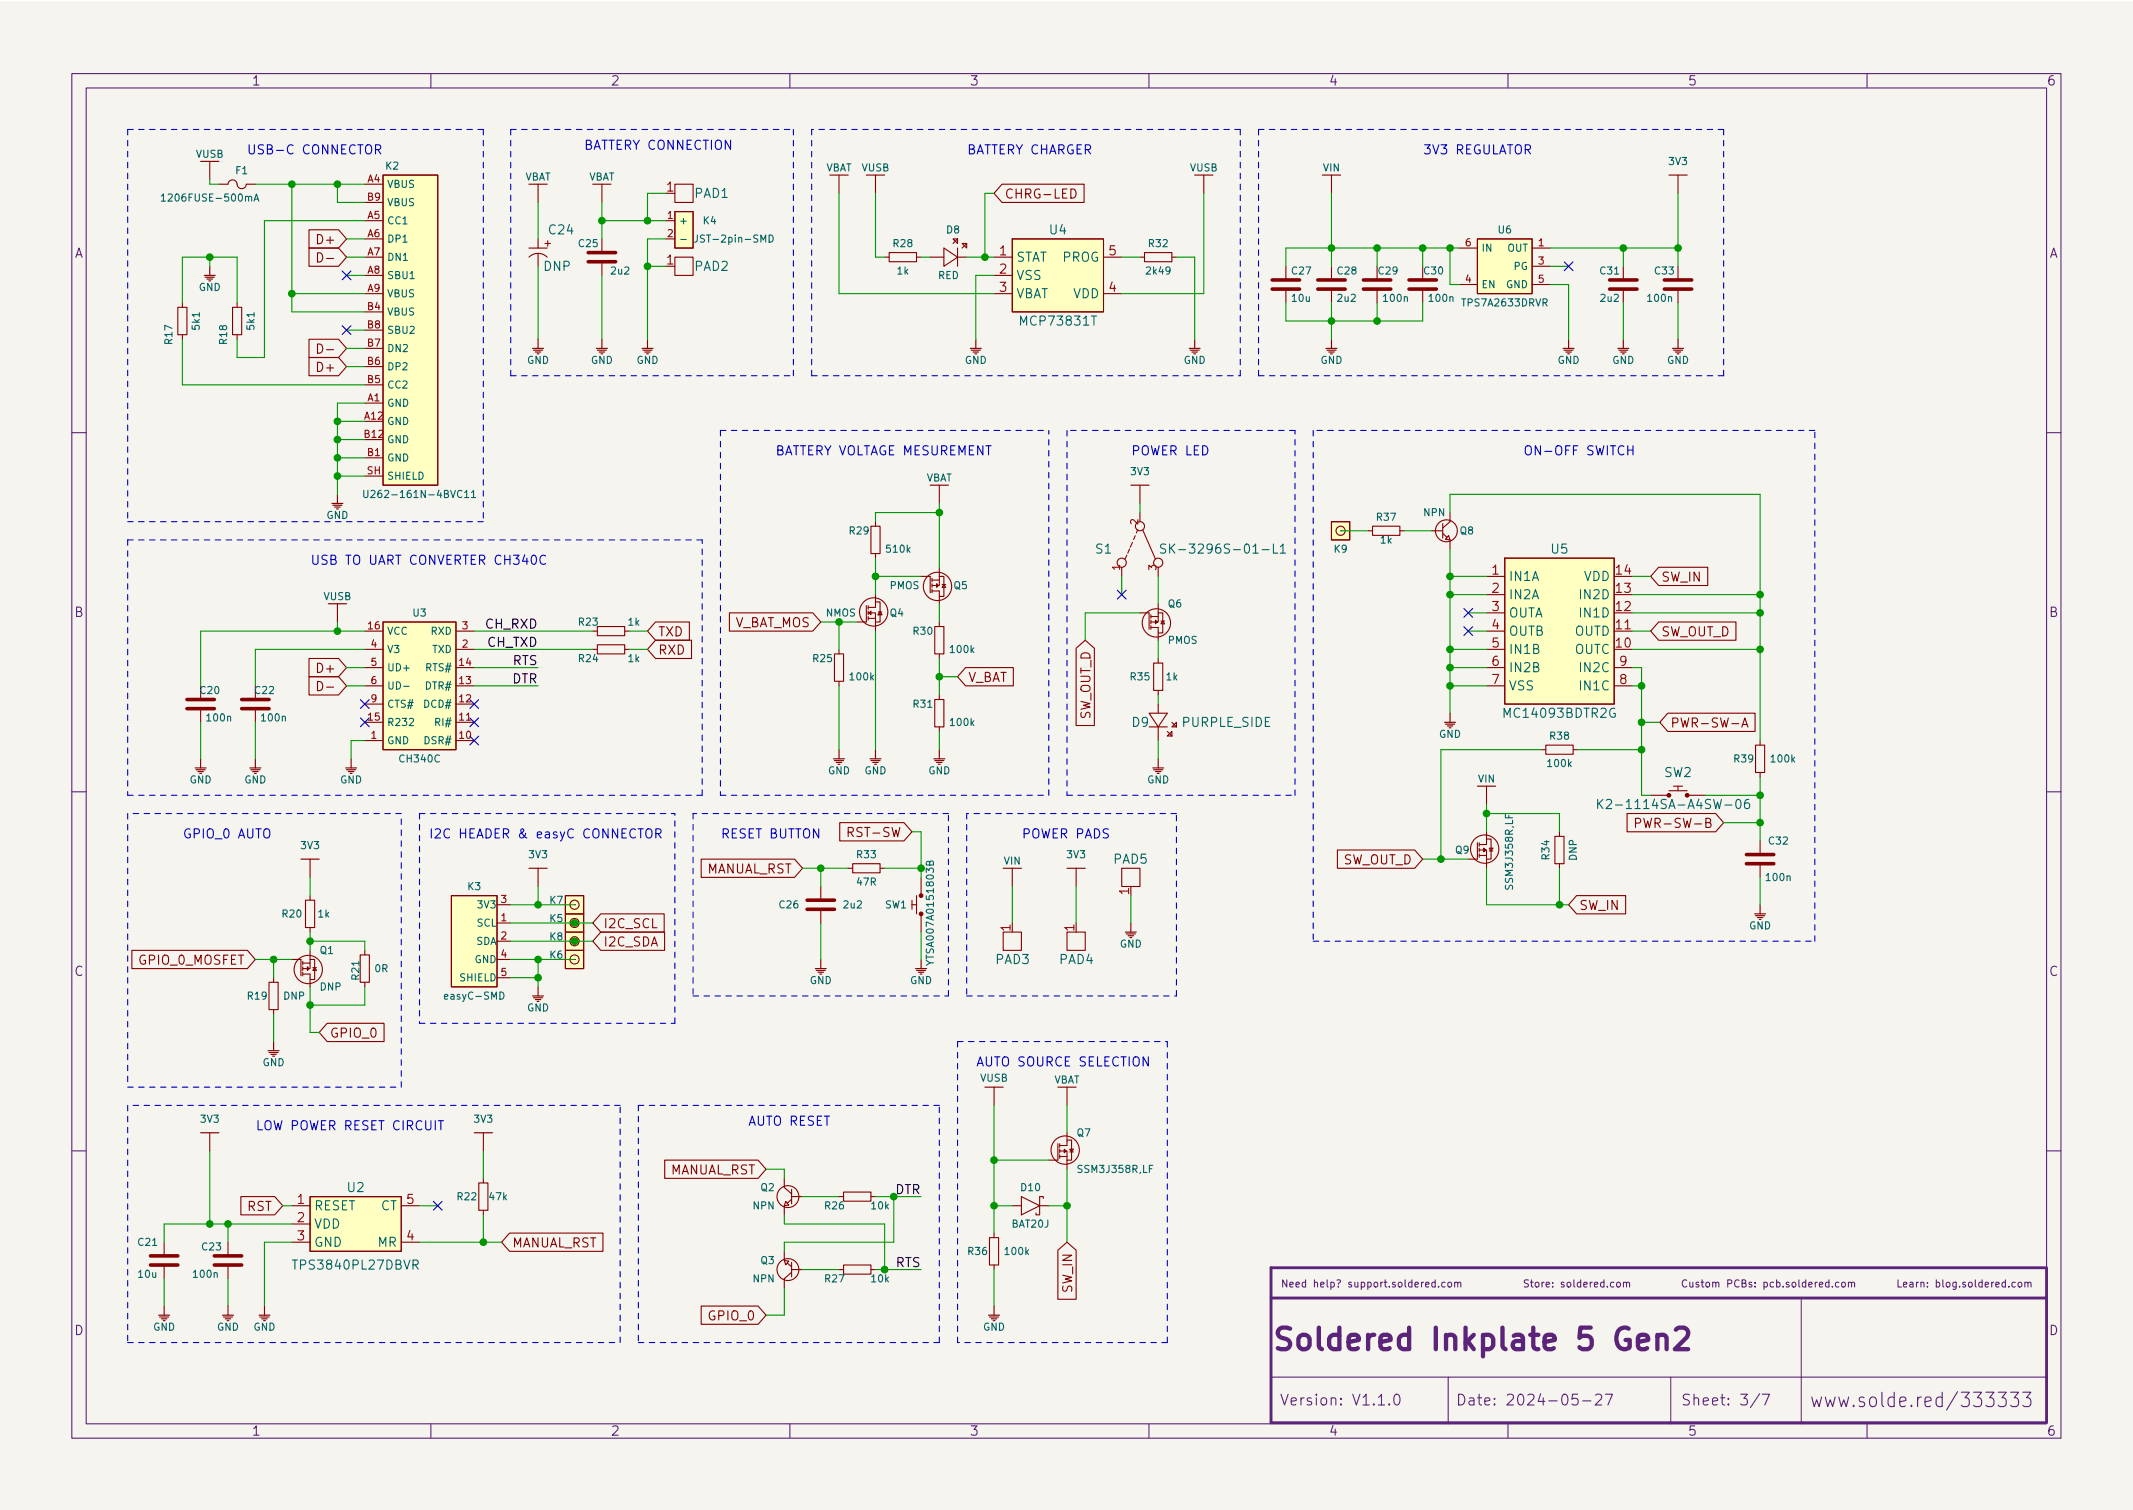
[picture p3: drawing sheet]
<svg xmlns="http://www.w3.org/2000/svg" width="297mm" height="210mm" viewBox="0 0 297 210" stroke-linecap="round" stroke-linejoin="round" font-family="sans-serif">
<path d="M0 .2h297v210.1h-297z" fill="#f5f4ef" stroke="#f5f4ef" stroke-width=".14"/>
<g fill="none" stroke="#5b2379" stroke-width=".15">
<path d="M10 10.2h277v190.1h-277zM12 12.2h273v186.1h-273zM60 10.2v2M110 10.2v2M160 10.2v2M210 10.2v2M260 10.2v2M10 60.2h2M285 60.2h2M10 110.2h2M285 110.2h2M10 160.2h2"/>
<path d="M199.9 178.6l-.3-.1-.2 .2 .1 .5h.4M199.9 178.2v1M200.3 179.1v.1M201.2 178.6l-.2-.1-.2 .2 .1 .5h.3M201.7 178.6l.3-.1 .1 .2v.3l-.1 .2h-.3l-.1-.2zM202.6 178.6l.1-.1 .3 .1v.6M202.6 178.5v.7M203 178.7l.1-.2 .3 .1v.6M225.2 178.6l.1-.1 .3 .1v.4v.2h-.3l-.1-.1zM226.1 178.6l.1-.1 .3 .1v.6M226.1 178.5v.7M226.5 178.7l.1-.2 .3 .1v.6"/>
<path d="M234.9 178.3a.47 .47 0 0 0-.7 .3 .47 .47 0 0 0 .5 .6l.2-.1M235.3 178.5l.1 .7h.2l.1-.1M235.7 178.5v.7M236.6 178.6l-.3-.1-.1 .2v.1l.4 .1v.3h-.4M236.9 178.5h.4M237 178.2v.9l.3 .1M237.6 178.6l.3-.1 .2 .2v.3l-.2 .2h-.3v-.2zM238.5 178.6l.1-.1 .3 .1v.6M238.5 178.5v.7M238.9 178.7l.2-.2 .2 .1 .1 .6M240.6 178.7h.5l.1-.2-.1-.2-.5-.1v1M242.2 178.3a.47 .47 0 0 0-.7 .3 .47 .47 0 0 0 .5 .6l.2-.1"/>
<path d="M242.6 178.7l.4-.1 .1-.1v-.2l-.5-.1v1h.4l.1-.1 .1-.2-.3-.2M243.9 178.6l-.2-.1-.1 .2v.1l.3 .1v.3h-.3M244.4 179.1v.1M244.4 178.6v.1M245.6 178.6l.3-.1 .2 .2-.1 .5h-.4M245.6 178.5v1M247 178.6l-.3-.1-.2 .2 .1 .5h.4M247.4 178.6l.3-.1 .2 .2-.1 .5h-.4M247.4 178.2v1M248.3 179.1v.1M249.1 178.6l-.2-.1-.2 .2 .1 .1 .3 .1v.3h-.4M249.6 178.6l.3-.1 .2 .2v.3l-.2 .2h-.3v-.2z"/>
<path d="M250.5 178.2v.9l.1 .1M251.5 178.6l-.3-.1-.2 .2 .1 .5h.4M251.5 178.2v1M251.9 178.9l.5-.1-.1-.2-.3-.1-.1 .2v.5h.4M252.8 178.5v.7M253.1 178.5l-.3 .2M253.4 178.9l.4-.1v-.2l-.3-.1-.1 .2v.5h.4M254.7 178.6l-.3-.1-.2 .2 .1 .5h.4M254.7 178.2v1M255.2 179.1v.1M256.1 178.6l-.3-.1-.2 .2 .1 .5h.4M256.5 178.6l.1-.1 .3 .1 .1 .4-.1 .2h-.3l-.1-.1z"/>
<path d="M257.4 178.6l.2-.1 .2 .1v.6M257.4 178.5v.7M257.8 178.7l.2-.2 .2 .1 .1 .6M280.6 178.6l-.2-.1-.2 .2 .1 .5h.3M281.1 178.6l.1-.1 .3 .1 .1 .4-.1 .2h-.3l-.1-.1zM282 178.6l.1-.1 .3 .1v.6M282 178.5v.7M282.4 178.7l.2-.2 .2 .1v.6M285 160.2h2M60 198.3v2M110 198.3v2M160 198.3v2"/>
<path d="M177 191.8h108M193.5 195.5v.1h-.1l.1-.1v.1M194.3 194.2a.36 .36 0 0 1 .6 .2 .77 .77 0 0 1-.4 1.2 1 1 0 0 1-.2-1.4zM201.7 191.8v6.5M210 198.3v2M219.7 194.1h-.7l-.1 .7 .2-.1 .5 .1 .2 .2-.1 .5-.2 .1h-.4l-.2-.1M220.4 195.1h1.2M222.2 194.3l.2-.2 .5 .1a.41 .41 0 0 1 .1 .6l-.9 .8h1M223.6 194.1h1l-.7 1.5M232.7 191.8v6.5M245.1 194.1l-1.3 1.9M245.4 194.1h1l-.6 1.5"/>
<path d="M250.8 180.7v17.6M260 198.3v2M270.5 194.6l-.5-.1-.4 .4v.6l.2 .3 .2 .1 .5-.1M270.5 193.9v2M272.6 193.8l-1.5 2.5M281.7 193.9h1.1l-.6 .7a.49 .49 0 0 1 .6 .4v.5l-.2 .3-.1 .1h-.5l-.3-.2"/>
</g>
<path d="M228.1 186.9l1.4-.3-.1-.6-.3-.1h-.6l-.3 .1-.1 .3v1.1l.1 .3 .3 .2h.6l.3-.2M230.8 186.2a.74 .74 0 0 1 1.3 .1v1.6M230.8 185.9v2M233.4 185.2l.4-.3h.7a.81 .81 0 0 1 .4 1.3l-1.7 1.7h1.9" fill="none" stroke="#5b2379" stroke-width=".6"/>
<path d="M284.8 176.5h-107.8v21.6h107.9M285 176.5v21.6M177 180.7h108" fill="none" stroke="#5b2379" stroke-width=".4"/>
<g fill="none" stroke="#840000" stroke-width=".16">
<path d="M27.9 22.5h2.6M28.4 38.3h1.6M28.6 38.6h1.2M28.8 38.9h.8M29.2 37.1v1.2M73.7 25.6h2.5M82.5 25.6h2.6M115.6 24.4h2.5M120.6 24.4h2.6M166.4 24.4h2.5M184.1 24.4h2.6M232.4 24.4h2.5"/>
<path d="M74.2 48.5h1.5M74.3 48.8h1.3M74.5 49h.8M74.9 47.2v1.3M83.1 48.5h1.5M83.2 48.8h1.3M83.4 49h.8M83.8 47.2v1.3M89.4 48.5h1.5M89.5 48.8h1.3M89.8 49h.8M90.2 47.2v1.3"/>
<path d="M135.1 48.5h1.6M135.3 48.8h1.2M135.5 49h.8M135.9 47.2v1.3M165.6 48.5h1.5M165.7 48.8h1.3M166 49h.8M166.4 47.2v1.3M184.7 48.5h1.5M184.8 48.8h1.3M185 49h.8M185.4 47.2v1.3"/>
<path d="M217.7 48.5h1.5M217.8 48.8h1.3M218.1 49h.7M218.4 47.2v1.3M225.3 48.5h1.5M225.4 48.8h1.3M225.7 49h.7M226.1 47.2v1.3M232.9 48.5h1.5M233 48.8h1.3M233.3 49h.8M233.7 47.2v1.3"/>
<path d="M46.2 70.1h1.6M46.4 70.4h1.2M46.6 70.6h.8M47 68.8v1.3M129.5 67.6h2.6M157.5 67.6h2.5M45.7 84.1h2.6M201.9 99.3v1.3M27.2 106.9h1.5M27.3 107.2h1.3M27.6 107.4h.7M27.9 105.7v1.2"/>
<path d="M34.8 106.9h1.5M34.9 107.2h1.3M35.2 107.4h.7M35.6 105.7v1.2M41.9 119.6h2.5M48.1 106.9h1.6M48.3 107.2h1.2M48.5 107.4h.8M48.9 105.7v1.2M116.1 105.7h1.5M116.2 105.9h1.3M116.5 106.2h.7"/>
<path d="M116.8 104.4v1.3M121.2 105.7h1.5M121.3 105.9h1.3M121.5 106.2h.8M121.9 104.4v1.3M130 105.7h1.6M130.2 105.9h1.2M130.4 106.2h.8M130.8 104.4v1.3M160.5 106.9h1.6M160.7 107.2h1.2M160.9 107.4h.8"/>
<path d="M161.3 105.7v1.2M201.2 100.6h1.5M201.3 100.8h1.3M201.5 101.1h.8M205.7 109.5h2.6M73.7 120.9h2.5M74.2 138.7h1.5M74.3 138.9h1.3M74.5 139.2h.8M74.9 137.4v1.3M113.5 134.9h1.6M113.7 135.1h1.2"/>
<path d="M113.9 135.4h.8M114.3 133.6v1.3M127.5 134.9h1.5M127.6 135.1h1.3M127.9 135.4h.8M128.3 133.6v1.3M139.7 120.9h2.5M148.6 120.9h2.5M156.7 129.8h1.5M156.8 130h1.3M157.1 130.3h.8M157.5 128.5v1.3"/>
<path d="M244.3 127.2h1.6M244.5 127.5h1.2M244.7 127.8h.8M245.1 126v1.2M27.9 157.7h2.6M37.3 146.3h1.6M37.5 146.6h1.2M37.7 146.8h.8M38.1 145v1.3M66 157.7h2.6M137.2 151.4h2.5M147.3 151.4h2.6"/>
<path d="M22.1 183.1h1.5M22.2 183.4h1.3M22.5 183.6h.7M22.9 181.9v1.2M31 183.1h1.5M31.1 183.4h1.3M31.4 183.6h.7M31.7 181.9v1.2M36.1 183.1h1.5M36.2 183.4h1.3M36.4 183.6h.8M36.8 181.9v1.2"/>
<path d="M137.7 183.1h1.5M137.8 183.4h1.3M138 183.6h.8M138.4 181.9v1.2"/>
</g>
<g fill="none" stroke="#840000" stroke-width=".15">
<path d="M29.2 22.5v2.5M30.5 25.6h1.2a.67 .67 0 0 1 .8-.5 .67 .67 0 0 1 .6 .8 .64 .64 0 0 0 .7 .4 .64 .64 0 0 0 .5-.7h1.3M43 34.5h4.1l1.2 1.3-1.2 1.3h-4.1zM43 32h4.1l1.2 1.3-1.2 1.2h-4.1zM44.2 35.2a.64 .64 0 0 1 .7 .6 .64 .64 0 0 1-.7 .7zM45.5 36h1M50.8 30.7h2.5M50.8 25.6h2.5M50.8 35.8h2.5M50.8 38.3h2.5M50.8 33.3h2.5M50.8 28.2h2.5"/>
<path d="M53.3 24.4h7.7v43.2h-7.7zM73.7 35.8a1.8 1.8 0 0 1 2.5 0M73.7 34.5h2.5M74.9 25.6v2.6M74.9 33.3v1.2M74.9 35.3v1.8M83.8 25.6v2.6M83.8 33.3v1.9M83.8 36.4v1.9M92.7 30.7h1.3M94 29.5h2.5v5h-2.5zM94 35.8h2.5v2.5h-2.5z"/>
<path d="M94 25.6h2.5v2.6h-2.5zM116.8 24.4v2.5M121.9 24.4v2.5M123.2 35.8h.6M123.8 35.2h3.8v1.2h-3.8zM127.6 35.8h.7M129.5 35.8h2M131.4 34.5l1.9 1.3-1.9 1.3zM132.7 33.3h.6v.6zM133.3 33.3l-.6 .6M133.3 34.5v2.6M133.3 35.8h1.3"/>
<path d="M134 33.9h.6v.6zM134.6 33.9l-.6 .6M138.4 35.8h2.6M138.4 38.3h2.6M139.5 25.6h11.5v2.6h-11.5l-1.1-1.3zM141 33.3h12.7v10.1h-12.7zM149.1 26.3a.64 .64 0 0 1 .8 .6 .64 .64 0 0 1-.8 .7zM153.7 35.8h2.5M158.7 35.8h.7M159.4 35.2h3.8v1.2h-3.8zM163.2 35.8h.6M167.6 24.4v2.5"/>
<path d="M179.1 37.1v1.9M185.4 24.4v2.5M185.4 37.1v1.9M191.8 37.1v1.9M198.1 37.1v1.9M203.2 34.5h2.5M203.2 39.6h2.5M205.7 33.3h7.7v7.6h-7.7zM213.4 34.5h2.5M213.4 37.1h2.5M213.4 39.6h2.5M226.1 37.1v1.9"/>
<path d="M233.7 24.4v2.5M233.7 37.1v1.9M24.8 42.8h1.2v3.8h-1.2zM25.4 42.2v.6M25.4 46.6v.6M32.4 42.8h1.3v3.8h-1.3zM33 42.2v.6M33 46.6v.6M43 47.2h4.1l1.2 1.3-1.2 1.3h-4.1zM43 49.8h4.1l1.2 1.2-1.2 1.3h-4.1zM44.2 47.9a.64 .64 0 0 1 .7 .6 .64 .64 0 0 1-.7 .7zM45.5 48.7h1"/>
<path d="M50.8 40.9h2.5M50.8 56.1h2.5M50.8 58.7h2.5M50.8 43.4h2.5M50.8 53.6h2.5M50.8 51h2.5M50.8 48.5h2.5M50.8 46h2.5M138.4 40.9h2.6M153.7 40.9h2.5M179.1 40.3v1.9M185.4 40.3v1.9"/>
<path d="M191.8 40.3v1.9M198.1 40.3v1.9M226.1 40.3v1.9M233.7 40.3v1.9M50.8 63.7h2.5M50.8 61.2h2.5M50.8 66.3h2.5M121.3 73.3h1.3v3.8h-1.3zM121.9 72.6v.7M121.9 77.1v.6M130.8 67.6v2.5M130.8 79v1.8"/>
<path d="M156.2 79v1.3M156.9 77.3l-.2 .6M157.3 76.4l-.3 .6M157.7 75.5l-.3 .7M158.1 74.6l-.2 .5M158.4 73.8l-.2 .4M158.7 67.6v2.5M158.7 71.4v1.2M159.1 73.8l1.8 4M161.3 79v1.3M185.4 72.6h2.6v2.6h-2.6zM186.7 73.9h.1"/>
<path d="M190.5 73.9h.6M191.1 73.3h3.8v1.2h-3.8zM195 73.9h.6M199.4 73.9h1.4M200.9 74.3l.6 .5M200.9 72.9v2M201.7 74.6l.2 .6-.6-.1zM201.9 71.4v1.2l-1 .9M201.9 75.2v1.2M209.5 77.7h15.3v20.3h-15.3zM231 79h6.8v2.5h-6.8l-1.1-1.2zM27.9 95.5v1.9"/>
<path d="M27.9 98.7v1.9M35.6 95.5v1.9M35.6 98.7v1.9M43 91.7h4.1l1.2 1.3-1.2 1.2h-4.1zM43 94.2h4.1l1.2 1.3-1.2 1.3h-4.1zM44.2 94.9a.64 .64 0 0 1 .7 .6 .64 .64 0 0 1-.7 .7zM45.5 95.7h1M47 84.1v2.5M50.8 98h2.5M50.8 95.5h2.5M50.8 93h2.5M50.8 87.9h2.5"/>
<path d="M50.8 90.4h2.5M53.3 86.6h10.2v17.8h-10.2zM63.5 98h2.5M63.5 95.5h2.5M63.5 93h2.5M63.5 87.9h2.5M63.5 90.4h2.5M82.5 87.9h.7M82.5 90.4h.7M83.2 89.8h3.8v1.3h-3.8zM83.2 87.2h3.8v1.3h-3.8zM87 87.9h.6"/>
<path d="M87 90.4h.6M91.3 89.1h5v2.6h-5l-1.1-1.3zM91.3 86.6h4.7v2.5h-4.7l-1.1-1.2zM101.6 85.3h11.6l1.1 1.3-1.1 1.3h-11.6zM116.2 91.1h1.3v3.8h-1.3zM116.8 90.4v.6M116.8 94.9v.6M120.6 84.3v2.3h-1.2M120.9 85.3h1v.8M120.9 84.3v.5M120.9 85.1v.5M120.9 85.8v.6"/>
<path d="M120.9 86.1h1M121 85.3l.3-.2v.5zM121.9 83.8h.7v2.8h-.7M121.9 82.8v1.8h-1M121.9 86.1v1.8M122.3 85.2h.5M128.3 80.3h1.2v2.2M129.8 82.3h1v1.8M129.8 80.5v.5M129.8 81.3v.5M129.8 82v.5M129.8 80.8h1"/>
<path d="M130.2 87.2h1.2v3.9h-1.2zM130.2 97.4h1.2v3.8h-1.2zM130.4 81.3l.3 .2-.3 .3zM130.8 80.8v.7h-1M130.8 80.3h.6v2.8h-.6M130.8 86.6v.6M130.8 91.1v.6M130.8 96.8v.6M131.2 81.4h.5M131.4 81.4l.3 .4h-.5zM134.5 93h6.6v2.5h-6.6l-1.2-1.3zM149.9 90.3l1.2-1.2 1.3 1.2v10.7h-2.5z"/>
<path d="M158.7 85.3h1.3v2.3M160 99.3h2.6l-1.3 1.9zM160.3 87.4h1v1.7M160.3 85.6v.5M160.3 86.4v.5M160.3 87.1v.5M160.3 85.8h1M160.7 92.3h1.2v3.8h-1.2zM160.9 86.4l.3 .2-.3 .3zM161.3 85.8v.8h-1M161.3 85.3h.6v2.8h-.6M161.3 84.1v1.7"/>
<path d="M161.3 91.7v.6M161.3 96.1v.7M161.3 98v1.3M161.7 86.5h.5M161.9 86.5l.3 .4h-.5zM207 95.5h2.5M207 93h2.5M207 87.9h2.5M207 90.4h2.5M207 85.3h2.5M207 80.3h2.5M207 82.8h2.5"/>
<path d="M224.8 95.5h2.5M224.8 93h2.5M224.8 87.9h2.5M231 86.6h10.7v2.5h-10.7l-1.1-1.2zM232.3 99.3h12.1v2.5h-12.1l-1.2-1.2zM43.2 119.6v2.6M50.8 103.1h2.5M50.8 100.6h2.5M63.5 103.1h2.5M63.5 100.6h2.5M97.6 119.6h13l1.2 1.3-1.2 1.3h-13zM116.9 114.5h9l1.1 1.3-1.1 1.3h-9z"/>
<path d="M118.1 115.9l.6-.1 .1-.2v-.3l-.2-.1h-.5v1.3M130.8 101.2v.6M160 101.2h2.6M161.3 101.2v1.9M162.6 102.5l.6-.7v.7zM162.6 101.8l.6 .7M163.2 101.2l.6-.6v.6zM163.2 100.6l.6 .6M186.2 118.4h10.8l1.1 1.2-1.1 1.3h-10.8zM205.7 117.3v2.3h-1.2M206 118.4h1v.7M206 117.3v.6"/>
<path d="M206 118.1v.5M206 118.9v.5M206 119.1h1M206.6 118.1l.3 .3-.3 .2zM207 116.8h.6v2.8h-.6M207 115.8v1.8h-1M207 109.5v2.5M207 119.1v1.8M207.4 118.1h.5l-.3 .4zM207.4 118.5h.5M214.6 104.4h.7M215.3 103.8h3.8v1.2h-3.8z"/>
<path d="M216.5 116.5h1.3v3.8h-1.3zM217.2 115.8v.6M219.1 104.4h.6M226.6 113.3h12.3l1.1 1.2-1.1 1.3h-12.3zM227.8 114.6l.6-.1 .1-.1-.1-.3-.2-.2h-.4v1.3M232.4 110.1h2.5M233 109.5h1.3M233.7 109.5v.6M242.6 101.2l.4-1.2 .4 1.2M242.7 100.9h.6M244.5 103.8h1.2v3.8h-1.2zM245.1 103.1v.6"/>
<path d="M245.1 107.6v.6M245.1 117.1v1.9M18.4 132.3h16l1.2 1.3-1.2 1.3h-16zM37.5 136.8h1.2v3.8h-1.2zM38.1 136.1v.7M40.6 133.6h1.3v2.3M42.2 133.9v.5M42.2 134.6v.5M42.2 135.4v.5M42.2 134.1h1M42.2 135.6h1v1.8M42.5 125.3h1.3v3.9h-1.3z"/>
<path d="M42.8 134.6l.3 .3-.3 .2zM43.2 134.1v.8h-1M43.2 133.6h.6v2.8h-.6M43.2 124.7v.6M43.2 129.2v.6M43.2 132.3v1.8M43.6 134.7h.5M43.8 134.7l.3 .4h-.5zM50.2 133h1.2v3.8h-1.2zM50.8 132.3v.7M50.8 136.8v.6M62.9 124.7h6.3v12.7h-6.3z"/>
<path d="M69.2 133.6h1.9M69.2 126h1.9M69.2 128.5h1.9M69.2 131.1h1.9M69.2 136.1h1.9M74.9 120.9v2.5M78.7 132.3h2.6v2.6h-2.6zM78.7 129.8h2.6v2.5h-2.6zM78.7 127.2h2.6v2.6h-2.6zM78.7 124.7h2.6v2.5h-2.6zM80 133.6h.1M80 131.1h.1"/>
<path d="M80 128.5h.1M80 126h.1M83.7 129.8h8.9v2.5h-8.9l-1.2-1.2zM83.7 127.2h8.8v2.6h-8.8l-1.2-1.3zM114.3 123.4v1.9M114.3 126.6v1.9M118.1 120.9h.6M118.7 120.3h3.9v1.2h-3.9zM122.6 120.9h.6M127 126h.6M127 125.3v1.3M127.6 124.7v2.5"/>
<path d="M128.3 122.2v2.5M128.3 127.2v2.6M139.7 129.8h2.5v2.5h-2.5zM141 120.9v2.5M148.6 129.8h2.5v2.5h-2.5zM149.9 120.9v2.5M156.2 120.9h2.5v2.5h-2.5zM217.2 120.3v.6M219.6 124.7h6.8v2.5h-6.8l-1.2-1.2zM245.1 120.3v1.9M29.2 157.7v2.6M38.1 140.6v.6"/>
<path d="M45.6 142.5h7.9v2.5h-7.9l-1.2-1.2zM67.3 157.7v2.6M138.4 151.4v2.5M147.3 159.3v2.2h-1.3M147.6 159.3v.5M148.6 158.7h.6v2.8h-.6M148.6 151.4v2.5M148.6 157.7v1.8h-1M22.9 173v1.9M22.9 176.1v1.9M31.7 173v1.9M31.7 176.1v1.9"/>
<path d="M33.5 166.6h4.8l1.1 1.3-1.1 1.3h-4.8zM40.6 167.9h2.6M40.6 170.4h2.6M40.6 173h2.6M43.2 166.6h12.7v7.6h-12.7zM55.9 167.9h2.5M55.9 173h2.5M66.7 164.7h1.2v3.8h-1.2zM67.3 164.1v.6M67.3 168.5v.7M71 171.7h13v2.5h-13l-1.2-1.2zM92.6 161.5h13l1.1 1.3-1.1 1.3h-13z"/>
<path d="M109.2 175.5l.6 .1-.4 .5zM109.2 164.1v1.2l1 .9M109.2 167.9v1.3M109.2 174.2v1.3M109.4 167.3l.4 .5-.6 .1zM109.6 175.9l.6 .5M110.2 167l-.6 .5M110.2 165.6v2M110.2 175.8v2M110.2 177.2l-1 .8v1.3M110.3 166.6h1.5M110.3 176.8h1.5"/>
<path d="M116.8 166.6h.7M116.8 176.8h.7M117.5 176.1h3.8v1.3h-3.8zM117.5 166h3.8v1.3h-3.8zM121.3 166.6h.6M121.3 176.8h.6M137.8 172.3h1.3v3.8h-1.3zM138.4 171.7v.6M138.4 176.1v.7M141 167.9h1.2M142.2 166.6l2.6 1.3-2.6 1.3zM144.8 167.9h1.2"/>
<path d="M145.3 166.9v-.3h-.5v2.6h-.5v-.3M147.3 174.1l1.3-1.1 1.3 1.1v6.8h-2.6zM147.6 160.3h1v.7M147.6 160v.5M147.6 160.8v.5M147.6 161h1M148.2 160l.3 .3-.3 .2zM148.6 161v1.8M149 160h.5l-.3 .4zM149 160.4h.5M97.6 181.9h8l1.1 1.2-1.1 1.3h-8z"/>
<circle cx="156.2" cy="78.4" r=".63"/>
<circle cx="158.7" cy="73.3" r=".63"/>
<circle cx="161.3" cy="78.4" r=".63"/>
<circle cx="186.7" cy="73.9" r=".63"/>
<circle cx="201.4" cy="73.9" r="1.52"/>
<circle cx="121.7" cy="85.2" r="1.97"/>
<circle cx="130.6" cy="81.7" r="1.97"/>
<circle cx="161" cy="86.7" r="1.97"/>
<circle cx="206.8" cy="118.2" r="1.97"/>
<circle cx="42.9" cy="135" r="1.97"/>
<circle cx="80" cy="126" r=".63"/>
<circle cx="80" cy="128.5" r=".63"/>
<circle cx="80" cy="131.1" r=".63"/>
<circle cx="80" cy="133.6" r=".63"/>
<circle cx="109.7" cy="176.8" r="1.52"/>
<circle cx="109.7" cy="166.6" r="1.52"/>
<circle cx="148.3" cy="160.1" r="1.97"/>
</g>
<g fill="#ffffc2" stroke="#ffffc2" stroke-width=".14">
<path d="M94 29.5h2.5v5h-2.5z"/>
<path d="M53.3 86.6h10.2v17.8h-10.2z"/>
<path d="M185.4 72.6h2.6v2.6h-2.6z"/>
<path d="M43.2 166.6h12.7v7.6h-12.7z"/>
<path d="M78.7 132.3h2.6v2.6h-2.6z"/>
<path d="M62.9 124.7h6.3v12.7h-6.3z"/>
<path d="M78.7 129.8h2.6v2.5h-2.6z"/>
<path d="M141 33.3h12.7v10.1h-12.7z"/>
<path d="M205.7 33.3h7.7v7.6h-7.7z"/>
<path d="M209.5 77.7h15.3v20.3h-15.3z"/>
<path d="M78.7 127.2h2.6v2.6h-2.6z"/>
<path d="M78.7 124.7h2.6v2.5h-2.6z"/>
<path d="M53.3 24.4h7.7v43.2h-7.7z"/>
</g>
<g fill="none" stroke="#006464" stroke-width=".15">
<path d="M22.5 27.3l.3-.3v1M22.5 28h.5M35.4 28l.3-1 .3 1M35.5 27.7h.4M94.8 33.3h.8M97.1 32.7v.7a.32 .32 0 0 1-.4 .3M107.1 32.7a.51 .51 0 0 1 .6 .5 .51 .51 0 0 1-.6 .5zM50.7 68.3v.8l.1 .2h.2l.2-.2v-.8M51.7 68.4l.3-.1 .2 .3-.6 .7h.6M64.7 68.6l.3-.3v1M64.7 69.3h.6M65.7 68.6l.2-.3v1"/>
<path d="M65.7 69.3h.5M162.3 75.8h-.4l-.2 .1v.3l.5 .3 .1 .3-.2 .2h-.5M162.9 75.8v1.2M163.1 76.3l.5 .7M163.6 75.8l-.7 .7M177.3 75.8v1.2h.6M178.3 76.1l.4-.3v1.2M178.3 77h.7M56.2 95.6h.8M222.5 111.3v1.3M222.7 111.9l.5 .7M223.2 111.3l-.7 .7"/>
<path d="M223.7 111.4l.2-.1h.3l.2 .1v.3v.2l-.8 .7h.8M241.8 111.4l.3-.1a.79 .79 0 0 1 0 1.3l-.2-.1-.1-.2-.1-.5zM243.5 111.3a.5 .5 0 0 0-.6 .6v.4l.2 .2 .3 .1 .2-.1 .1-.5-.2-.1-.3-.1-.3 .2M69.6 138.1a.51 .51 0 0 1 .6 .5 .51 .51 0 0 1-.6 .5zM129 133.7l.5 .4-.5 .3M129.5 120.1l.2-.2h.2l.1 .2v.4h-1l.1-.5 .2-.1 .1 .1 .1 .5M57.5 176.1h.6l.1-.2v-.3l-.2-.2h-.5v1.3M57.8 176.1l.4 .6"/>
</g>
<g fill="none" stroke="#840000" stroke-width=".5">
<path d="M81.9 36.4h3.8M81.9 35.2h3.8M177.2 39h3.8M183.5 39h3.8M189.9 39h3.8M196.2 39h3.8M224.2 39h3.8M231.8 39h3.8M177.2 40.3h3.8M183.5 40.3h3.8M189.9 40.3h3.8M196.2 40.3h3.8"/>
<path d="M224.2 40.3h3.8M231.8 40.3h3.8M26 98.7h3.8M26 97.4h3.8M33.7 98.7h3.8M33.7 97.4h3.8M243.2 119h3.8M112.4 126.6h3.8M112.4 125.3h3.8M243.2 120.3h3.8M21 176.1h3.8M21 174.9h3.8"/>
<path d="M29.8 176.1h3.9M29.8 174.9h3.9"/>
</g>
<g fill="#840000" stroke="#840000" stroke-width=".15">
<circle cx="232.4" cy="110.7" r=".25"/>
<circle cx="234.9" cy="110.7" r=".25"/>
<circle cx="128.3" cy="127.2" r=".25"/>
<circle cx="128.3" cy="124.7" r=".25"/>
</g>
<path d="M122.6 85.2l.2 .4h-.5z" fill="none" stroke="#840000" stroke-width=".2"/>
<path d="M34.7 20.2v1l.2 .2h.3l.2-.2v-1M74.1 77.4l.3-.1a.79 .79 0 0 1 0 1.3l-.2-.1-.2-.2v-.5zM76 77.4a.51 .51 0 0 0-.7 0 .51 .51 0 0 0-.1 .6 .48 .48 0 0 0 .2 .5 .48 .48 0 0 0 .6 0M226.7 62.7h.7M227.4 62.1v1.2M90 115.6a.43 .43 0 0 1 .5-.2 .43 .43 0 0 1 .3 .4v.5a.42 .42 0 0 1-.4 .4 .42 .42 0 0 1-.5-.4zM91.3 116.1l.6-.1 .2-.2-.1-.3-.2-.1h-.5v1.3M91.6 116.1l.5 .6M61 156h.8M159.9 147.2v1.2l-.7-1.2v1.2" fill="none" stroke="#0000c2" stroke-width=".15"/>
<g fill="none" stroke="#0000c2" stroke-width=".15" stroke-dasharray=".8 .8">
<path d="M17.8 18v54.6M17.8 18h49.5M67.3 18v54.6M71.1 18v34.3M71.1 18h39.4M113 18v34.3M172.7 18h-59.7M175.3 18h64.7M175.3 18v34.3M71.1 52.3h39.4M100.3 59.9h45.7M100.3 59.9v50.8"/>
<path d="M110.5 52.3v-34.3M113 52.3h59.7M148.6 59.9v50.8M172.7 52.3v-34.3M175.3 52.3h64.7M180.3 59.9h-31.7M182.9 59.9v71.2M240 52.3v-34.3M252.7 59.9h-69.8M17.8 75.2v35.5M67.3 72.6h-49.5M97.8 75.2h-80"/>
<path d="M17.8 113.3v38.1M17.8 110.7h80M55.9 113.3h-38.1M58.4 113.3v29.2M58.4 113.3h35.6M96.5 113.3v25.4M97.8 110.7v-35.5M100.3 110.7h45.7M132.1 113.3h-35.6M134.6 113.3v25.4M146 110.7v-50.8M148.6 110.7h31.7"/>
<path d="M163.8 113.3h-29.2M180.3 110.7v-50.8M96.5 138.7h35.6M132.1 138.7v-25.4M134.6 138.7h29.2M163.8 138.7v-25.4M182.9 131.1h69.8M252.7 131.1v-71.2M17.8 153.9v33M17.8 151.4h38.1M55.9 151.4v-38.1M58.4 142.5h35.6"/>
<path d="M86.4 153.9h-68.6M88.9 153.9v33M94 142.5v-29.2M130.8 153.9h-41.9M133.3 145v41.9M133.3 145h29.3M162.6 145v41.9M17.8 186.9h68.6M86.4 186.9v-33M88.9 186.9h41.9M130.8 186.9v-33M162.6 186.9h-29.3"/>
</g>
<g fill="none" stroke="#009600" stroke-width=".15">
<path d="M29.2 25v.6h1.3M29.2 35.8v1.3M35.6 25.6h15.2M40.6 25.6v17.8h10.2M47 25.6v2.6h3.8M48.3 35.8h2.5M48.3 33.3h2.5M48.3 38.3h2.5M50.8 30.7h-14v19.1h-3.8v-2.6M74.9 28.2v5.1M74.9 37.1v10.1M83.8 30.7h8.9"/>
<path d="M83.8 28.2v5.1M83.8 38.3v8.9M90.2 37.1h2.5M92.7 33.3h-2.5v13.9M92.7 26.9h-2.5v3.8M116.8 26.9v14h21.6M121.9 26.9v8.9h1.3M128.3 35.8h1.2M134.6 35.8h3.8M138.4 26.9h-1.2v8.9M138.4 38.3h-2.5v8.9M156.2 35.8h2.5"/>
<path d="M163.8 35.8h2.6v11.4M167.6 26.9v14h-11.4M185.4 26.9v10.2M191.8 34.5v2.6M198.1 34.5v2.6M201.9 34.5v5.1h1.3M203.2 34.5h-24.1v2.6M215.9 34.5h17.8M215.9 37.1h2.5M215.9 39.6h2.5v7.6M226.1 34.5v2.6M233.7 26.9v10.2"/>
<path d="M25.4 47.2v6.4h25.4M25.4 42.2v-6.4h7.6v6.4M40.6 40.9h10.2M47 58.7h3.8M48.3 46h2.5M48.3 48.5h2.5M48.3 51h2.5M50.8 56.1h-3.8v12.7M179.1 42.2v2.5h19v-2.5M185.4 42.2v5M191.8 42.2v2.5M226.1 42.2v5"/>
<path d="M233.7 42.2v5M47 66.3h3.8M47 63.7h3.8M47 61.2h3.8M121.9 77.7v5.1M130.8 71.4h-8.9v1.2M130.8 70.1v8.9M158.7 70.1v1.3M186.7 73.9h3.8M195.6 73.9h3.8M201.9 71.4v-2.6h43.2v34.3M201.9 76.4v22.9"/>
<path d="M47 86.6v1.3M48.3 95.5h2.5M48.3 93h2.5M50.8 90.4h-15.2v5.1M50.8 87.9h-22.9v7.6M66 90.4h16.5M66 95.5h8.9M66 87.9h16.5M66 93h8.9M87.6 90.4h2.6M87.6 87.9h2.6M114.3 86.6h5.1"/>
<path d="M116.8 86.6v3.8M116.8 95.5v8.9M121.9 80.3h6.4M121.9 87.9v16.5M130.8 94.2h2.5M130.8 84.1v2.5M130.8 91.7v5.1M156.2 80.3v2.5M158.7 85.3h-7.6v3.8M161.3 80.3v3.8M161.3 89.1v2.6M161.3 96.8v1.2"/>
<path d="M201.9 90.4h5.1M201.9 95.5h5.1M201.9 93h5.1M201.9 82.8h5.1M201.9 80.3h5.1M204.5 87.9h2.5M204.5 85.3h2.5M227.3 90.4h17.8M227.3 95.5h1.3M227.3 87.9h2.6M227.3 93h1.3v17.7M227.3 82.8h17.8"/>
<path d="M227.3 85.3h17.8M227.3 80.3h2.6M27.9 100.6v5.1M35.6 100.6v5.1M50.8 103.1h-1.9v2.6M127 115.8h1.3v6.4M130.8 101.8v2.6M161.3 103.1v2.6M198.1 119.6h6.4M207 113.3h10.2v2.5M207 112v3.8M214.6 104.4h-13.9v15.2"/>
<path d="M219.7 104.4h8.9M228.6 100.6h2.5M237.5 110.7h7.6M240 114.5h5.1M245.1 108.2v8.9M35.6 133.6h5M38.1 133.6v2.5M43.2 131.1h7.6v1.2M43.2 137.4v6.4h1.2M43.2 122.2v2.5M43.2 129.8v2.5M50.8 137.4v2.5h-7.6"/>
<path d="M71.1 133.6h8.9M71.1 128.5h11.4M71.1 126h8.9M71.1 136.1h3.8M71.1 131.1h11.4M74.9 123.4v2.6M74.9 133.6v3.8M111.8 120.9h6.3M114.3 120.9v2.5M114.3 128.5v5.1M123.2 120.9h5.1M128.3 129.8v3.8"/>
<path d="M141 123.4v5.1M149.9 123.4v5.1M157.5 124.7v3.8M207 120.9v5.1h11.4M217.2 120.9v5.1M245.1 122.2v3.8M38.1 141.2v3.8M138.4 153.9v17.8M148.6 153.9v3.8M22.9 178v3.9M29.2 160.3v10.1M31.7 170.4v2.6"/>
<path d="M31.7 178v3.9M39.4 167.9h1.2M40.6 173h-3.8v8.9M40.6 170.4h-17.7v2.6M58.4 173h11.4M58.4 167.9h2.6M67.3 160.3v3.8M67.3 169.2v3.8M106.7 162.8h2.5v1.3M109.2 169.2v1.2h14v6.4M109.2 179.3v3.8h-2.5M111.8 176.8h5"/>
<path d="M111.8 166.6h5M121.9 176.8h6.4M121.9 166.6h6.4M124.5 166.6v6.4h-15.3v1.2M138.4 167.9h2.6M138.4 176.8v5.1M138.4 161.5h7.6M146 167.9h2.6M148.6 162.8v10.2"/>
</g>
<g fill="none" stroke="#000084" stroke-width=".15">
<path d="M47.7 37.7l1.2 1.3M48.9 37.7l-1.2 1.3M217.8 36.5l1.2 1.2M219 36.5l-1.2 1.2M47.7 45.4l1.2 1.2M48.9 45.4l-1.2 1.2M50.2 97.4l1.2 1.2M50.2 100l1.2 1.2M51.4 97.4l-1.2 1.2M51.4 100l-1.2 1.2M65.4 100l1.2 1.2M65.4 97.4l1.2 1.2"/>
<path d="M66.6 100l-1.2 1.2M66.6 97.4l-1.2 1.2M155.6 82.2l1.2 1.2M156.8 82.2l-1.2 1.2M203.9 84.7l1.2 1.2M203.9 87.3l1.2 1.2M205.1 84.7l-1.2 1.2M205.1 87.3l-1.2 1.2M65.4 102.5l1.2 1.2M66.6 102.5l-1.2 1.2M60.4 167.3l1.2 1.2M61.6 167.3l-1.2 1.2"/>
</g>
<g fill="#009600" stroke="#009600" stroke-width=".15">
<circle cx="185.4" cy="34.5" r=".46"/>
<circle cx="191.8" cy="34.5" r=".46"/>
<circle cx="198.1" cy="34.5" r=".46"/>
<circle cx="191.8" cy="44.7" r=".46"/>
<circle cx="185.4" cy="44.7" r=".46"/>
<circle cx="228.6" cy="104.4" r=".46"/>
<circle cx="228.6" cy="100.6" r=".46"/>
<circle cx="217.2" cy="126" r=".46"/>
<circle cx="245.1" cy="114.5" r=".46"/>
<circle cx="207" cy="113.3" r=".46"/>
<circle cx="228.6" cy="95.5" r=".46"/>
<circle cx="245.1" cy="85.3" r=".46"/>
<circle cx="245.1" cy="82.8" r=".46"/>
<circle cx="245.1" cy="90.4" r=".46"/>
<circle cx="245.1" cy="110.7" r=".46"/>
<circle cx="201.9" cy="34.5" r=".46"/>
<circle cx="226.1" cy="34.5" r=".46"/>
<circle cx="233.7" cy="34.5" r=".46"/>
<circle cx="201.9" cy="95.5" r=".46"/>
<circle cx="67.3" cy="173" r=".46"/>
<circle cx="123.2" cy="176.8" r=".46"/>
<circle cx="148.6" cy="167.9" r=".46"/>
<circle cx="138.4" cy="167.9" r=".46"/>
<circle cx="138.4" cy="161.5" r=".46"/>
<circle cx="114.3" cy="120.9" r=".46"/>
<circle cx="124.5" cy="166.6" r=".46"/>
<circle cx="74.9" cy="126" r=".46"/>
<circle cx="80" cy="128.5" r=".46"/>
<circle cx="74.9" cy="133.6" r=".46"/>
<circle cx="80" cy="131.1" r=".46"/>
<circle cx="74.9" cy="136.1" r=".46"/>
<circle cx="31.7" cy="170.4" r=".46"/>
<circle cx="29.2" cy="170.4" r=".46"/>
<circle cx="43.2" cy="139.9" r=".46"/>
<circle cx="38.1" cy="133.6" r=".46"/>
<circle cx="43.2" cy="131.1" r=".46"/>
<circle cx="47" cy="87.9" r=".46"/>
<circle cx="90.2" cy="30.7" r=".46"/>
<circle cx="83.8" cy="30.7" r=".46"/>
<circle cx="90.2" cy="37.1" r=".46"/>
<circle cx="47" cy="61.2" r=".46"/>
<circle cx="47" cy="58.7" r=".46"/>
<circle cx="47" cy="63.7" r=".46"/>
<circle cx="47" cy="66.3" r=".46"/>
<circle cx="40.6" cy="25.6" r=".46"/>
<circle cx="29.2" cy="35.8" r=".46"/>
<circle cx="40.6" cy="40.9" r=".46"/>
<circle cx="47" cy="25.6" r=".46"/>
<circle cx="201.9" cy="90.4" r=".46"/>
<circle cx="200.7" cy="119.6" r=".46"/>
<circle cx="201.9" cy="82.8" r=".46"/>
<circle cx="201.9" cy="93" r=".46"/>
<circle cx="201.9" cy="80.3" r=".46"/>
<circle cx="137.2" cy="35.8" r=".46"/>
<circle cx="130.8" cy="94.2" r=".46"/>
<circle cx="130.8" cy="71.4" r=".46"/>
<circle cx="116.8" cy="86.6" r=".46"/>
<circle cx="128.3" cy="120.9" r=".46"/>
<circle cx="121.9" cy="80.3" r=".46"/>
</g>
<text font-size="4.2" fill="#5b2379" x="177" y="188">Soldered Inkplate 5 Gen2</text>
<g font-size="2.8" fill="#5b2379">
<text x="252" y="196">www.solde.red/</text>
<text x="272.8" y="196">333333</text>
</g>
<g font-size="2.1" fill="#5b2379">
<text x="178.2" y="195.7">Version: V1.1.0</text>
<text x="202.7" y="195.7">Date: 2024-05-27</text>
<text x="234" y="195.7">Sheet: 3/7</text>
</g>
<g font-size="1.8" fill="#5b2379">
<text x="35" y="11.9">1</text>
<text x="85" y="11.9">2</text>
<text x="135" y="11.9">3</text>
<text x="185" y="11.9">4</text>
<text x="235" y="11.9">5</text>
<text x="285" y="11.9">6</text>
<text x="10.3" y="35.9">A</text>
<text x="285.3" y="35.9">A</text>
<text x="10.3" y="85.9">B</text>
<text x="285.3" y="85.9">B</text>
<text x="10.3" y="135.9">C</text>
<text x="285.3" y="135.9">C</text>
<text x="10.3" y="185.9">D</text>
<text x="285.3" y="185.9">D</text>
<text x="35" y="199.9">1</text>
<text x="85" y="199.9">2</text>
<text x="135" y="199.9">3</text>
<text x="185" y="199.9">4</text>
<text x="235" y="199.9">5</text>
<text x="285" y="199.9">6</text>
</g>
<g font-size="1.8" fill="#0000c2">
<text x="35.9" y="21.5">USB-C CONNECTOR</text>
<text x="81.3" y="20.9">BATTERY CONNECTION</text>
<text x="134.6" y="21.5">BATTERY CHARGER</text>
<text x="198.1" y="21.5">3V3 REGULATOR</text>
<text x="107.9" y="63.4">BATTERY VOLTAGE MESUREMENT</text>
<text x="157.5" y="63.4">POWER LED</text>
<text x="212.1" y="63.4">ON-OFF SWITCH</text>
<text x="43.2" y="78.6">USB TO UART CONVERTER CH340C</text>
<text x="25.4" y="116.7">GPIO_0 AUTO</text>
<text x="59.7" y="116.7">I2C HEADER &amp; easyC CONNECTOR</text>
<text x="100.3" y="116.7">RESET BUTTON</text>
<text x="142.2" y="116.7">POWER PADS</text>
<text x="135.9" y="148.5">AUTO SOURCE SELECTION</text>
<text x="35.6" y="157.4">LOW POWER RESET CIRCUIT</text>
<text x="104.1" y="156.7">AUTO RESET</text>
</g>
<g font-size="1.8" fill="#a90000">
<text x="92.9" y="26.7">1</text>
<text x="139.2" y="35.6">1</text>
<text x="154.4" y="35.6">5</text>
<text x="92.9" y="36.8">1</text>
<text x="139.2" y="38.1">2</text>
<text x="139.2" y="40.6">3</text>
<text x="154.4" y="40.6">4</text>
<text x="207.8" y="80">1</text>
<text x="207.8" y="82.5">2</text>
<text x="225.1" y="82.5">13</text>
<text x="225.1" y="80">14</text>
<text x="207.8" y="85.1">3</text>
<text x="207.8" y="87.6">4</text>
<text x="225.1" y="87.6">11</text>
<text x="225.1" y="85.1">12</text>
<text x="207.8" y="90.2">5</text>
<text x="207.8" y="92.7">6</text>
<text x="207.8" y="95.2">7</text>
<text x="225.1" y="90.2">10</text>
<text x="225.6" y="95.2">8</text>
<text x="225.6" y="92.7">9</text>
<text x="157.2" y="124.6" transform="rotate(-90 157.2 124.6)">1</text>
<text x="140.7" y="129.6" transform="rotate(-90 140.7 129.6)">1</text>
<text x="149.6" y="129.6" transform="rotate(-90 149.6 129.6)">1</text>
<text x="41.4" y="167.6">1</text>
<text x="56.7" y="167.6">5</text>
<text x="41.4" y="170.2">2</text>
<text x="41.4" y="172.7">3</text>
<text x="56.7" y="172.7">4</text>
</g>
<g font-size="1.8" fill="#006464">
<text x="96.7" y="27.6">PAD1</text>
<text x="76.5" y="32.6">C24</text>
<text x="146.2" y="32.6">U4</text>
<text x="75.7" y="37.7">DNP</text>
<text x="96.7" y="37.7">PAD2</text>
<text x="141.5" y="36.4">STAT</text>
<text x="141.5" y="39">VSS</text>
<text x="141.5" y="41.5">VBAT</text>
<text x="148" y="36.4">PROG</text>
<text x="149.4" y="41.5">VDD</text>
<text x="142.4" y="45.3">MCP73831T</text>
<text x="152.6" y="77.1">S1</text>
<text x="163.6" y="77.1">SK-3296S-01-L1</text>
<text x="216" y="77.1">U5</text>
<text x="210.1" y="80.9">IN1A</text>
<text x="210.1" y="83.4">IN2A</text>
<text x="220.3" y="83.4">IN2D</text>
<text x="220.5" y="80.9">VDD</text>
<text x="210.1" y="86">OUTA</text>
<text x="210.1" y="88.5">OUTB</text>
<text x="219.3" y="88.5">OUTD</text>
<text x="220.3" y="86">IN1D</text>
<text x="210.1" y="91.1">IN1B</text>
<text x="210.1" y="93.6">IN2B</text>
<text x="219.3" y="91.1">OUTC</text>
<text x="220.3" y="93.6">IN2C</text>
<text x="157.7" y="101.2">D9</text>
<text x="164.7" y="101.2">PURPLE_SIDE</text>
<text x="209.7" y="99.9">MC14093BDTR2G</text>
<text x="210.1" y="96.1">VSS</text>
<text x="220.3" y="96.1">IN1C</text>
<text x="231.8" y="108.2">SW2</text>
<text x="155.1" y="120.3">PAD5</text>
<text x="138.7" y="134.2">PAD3</text>
<text x="147.5" y="134.2">PAD4</text>
<text x="48.4" y="166">U2</text>
<text x="43.7" y="168.5">RESET</text>
<text x="43.7" y="171.1">VDD</text>
<text x="43.7" y="173.6">GND</text>
<text x="52.6" y="173.6">MR</text>
<text x="53" y="168.5">CT</text>
<text x="41.2" y="176.8">TPS3840PL27DBVR</text>
</g>
<g font-size="1.8" fill="#840000">
<text x="139.9" y="27.6">CHRG-LED</text>
<text x="44.5" y="34">D+</text>
<text x="44.5" y="51.8">D+</text>
<text x="231.3" y="81">SW_IN</text>
<text x="91.6" y="88.6">TXD</text>
<text x="102.1" y="87.3">V_BAT_MOS</text>
<text x="231.3" y="88.6">SW_OUT_D</text>
<text x="44.5" y="93.7">D+</text>
<text x="91.6" y="91.1">RXD</text>
<text x="134.8" y="95">V_BAT</text>
<text x="151.9" y="100.4" transform="rotate(-90 151.9 100.4)">SW_OUT_D</text>
<text x="232.6" y="101.3">PWR-SW-A</text>
<text x="118.6" y="116.5">RST-SW</text>
<text x="229.2" y="115.3">PWR-SW-B</text>
<text x="98.1" y="121.6">MANUAL_RST</text>
<text x="186.9" y="120.4">SW_OUT_D</text>
<text x="84" y="131.8">I2C_SDA</text>
<text x="84" y="129.2">I2C_SCL</text>
<text x="219.9" y="126.7">SW_IN</text>
<text x="19.4" y="134.3">GPIO_0_MOSFET</text>
<text x="45.9" y="144.5">GPIO_0</text>
<text x="93.1" y="163.5">MANUAL_RST</text>
<text x="34.4" y="168.6">RST</text>
<text x="71.3" y="173.7">MANUAL_RST</text>
<text x="149.3" y="180" transform="rotate(-90 149.3 180)">SW_IN</text>
<text x="98.9" y="183.9">GPIO_0</text>
</g>
<g font-size="1.8" fill="#0f0f0f">
<text x="67.7" y="87.5">CH_RXD</text>
<text x="67.9" y="90.1">CH_TXD</text>
<text x="71.3" y="95.1">DTR</text>
<text x="71.4" y="92.6">RTS</text>
<text x="124.6" y="166.3">DTR</text>
<text x="124.7" y="176.4">RTS</text>
</g>
<text font-size="1.8" fill="#009600" x="224.3" y="112.6">K2-1114SA-A4SW-06</text>
<g font-size="1.4" fill="#006464">
<text x="27.3" y="22">VUSB</text>
<text x="53.7" y="23.6">K2</text>
<text x="114.9" y="23.9">VBAT</text>
<text x="120" y="23.9">VUSB</text>
<text x="165.7" y="23.9">VUSB</text>
<text x="184.3" y="23.9">VIN</text>
<text x="232.4" y="23">3V3</text>
<text x="23.3" y="28.1">1206FUSE-500mA</text>
<text x="32.8" y="24.2">F1</text>
<text x="53.8" y="26.1">VBUS</text>
<text x="53.8" y="28.7">VBUS</text>
<text x="73" y="25.1">VBAT</text>
<text x="81.9" y="25.1">VBAT</text>
<text x="53.8" y="31.2">CC1</text>
<text x="53.8" y="33.8">DP1</text>
<text x="80.6" y="34.4">C25</text>
<text x="94.5" y="31.2">+</text>
<text x="97.5" y="33.8">JST-2pin-SMD</text>
<text x="97.9" y="31.2">K4</text>
<text x="124.5" y="34.4">R28</text>
<text x="131.8" y="32.5">D8</text>
<text x="160" y="34.4">R32</text>
<text x="206.2" y="35">IN</text>
<text x="208.7" y="32.5">U6</text>
<text x="209.9" y="35">OUT</text>
<text x="27.7" y="40.5">GND</text>
<text x="53.8" y="36.3">DN1</text>
<text x="53.8" y="38.8">SBU1</text>
<text x="53.8" y="41.4">VBUS</text>
<text x="85.2" y="38.2">2u2</text>
<text x="125" y="38.2">1k</text>
<text x="130.6" y="38.8">RED</text>
<text x="159.7" y="38.2">2k49</text>
<text x="179.9" y="38.2">C27</text>
<text x="186.3" y="38.2">C28</text>
<text x="192" y="38.2">C29</text>
<text x="198.4" y="38.2">C30</text>
<text x="206.2" y="40.1">EN</text>
<text x="209.8" y="40.1">GND</text>
<text x="210.8" y="37.6">PG</text>
<text x="222.9" y="38.2">C31</text>
<text x="230.5" y="38.2">C33</text>
<text x="24" y="47.9" transform="rotate(-90 24 47.9)">R17</text>
<text x="27.8" y="45.9" transform="rotate(-90 27.8 45.9)">5k1</text>
<text x="31.6" y="47.9" transform="rotate(-90 31.6 47.9)">R18</text>
<text x="35.4" y="45.9" transform="rotate(-90 35.4 45.9)">5k1</text>
<text x="53.8" y="43.9">VBUS</text>
<text x="53.8" y="46.5">SBU2</text>
<text x="180" y="42">10u</text>
<text x="186.3" y="42">2u2</text>
<text x="192.8" y="42">100n</text>
<text x="199.1" y="42">100n</text>
<text x="203.8" y="42.7">TPS7A2633DRVR</text>
<text x="223" y="42">2u2</text>
<text x="229.6" y="42">100n</text>
<text x="53.8" y="51.5">DP2</text>
<text x="53.8" y="49">DN2</text>
<text x="73.4" y="50.7">GND</text>
<text x="82.3" y="50.7">GND</text>
<text x="88.6" y="50.7">GND</text>
<text x="134.3" y="50.7">GND</text>
<text x="164.8" y="50.7">GND</text>
<text x="183.9" y="50.7">GND</text>
<text x="216.9" y="50.7">GND</text>
<text x="224.5" y="50.7">GND</text>
<text x="232.1" y="50.7">GND</text>
<text x="53.8" y="56.6">GND</text>
<text x="53.8" y="59.2">GND</text>
<text x="53.8" y="54.1">CC2</text>
<text x="53.8" y="64.2">GND</text>
<text x="53.8" y="61.7">GND</text>
<text x="52" y="69.3">U262-161N-4BVC11</text>
<text x="53.8" y="66.8">SHIELD</text>
<text x="128.9" y="67">VBAT</text>
<text x="157.5" y="66.2">3V3</text>
<text x="198.3" y="71.9">NPN</text>
<text x="45.4" y="72.2">GND</text>
<text x="118.3" y="74.4">R29</text>
<text x="123.5" y="76.9">510k</text>
<text x="185.8" y="76.9">K9</text>
<text x="191.8" y="72.5">R37</text>
<text x="192.3" y="75.7">1k</text>
<text x="203.3" y="74.4">Q8</text>
<text x="45.1" y="83.6">VUSB</text>
<text x="123.9" y="82">PMOS</text>
<text x="132.8" y="82">Q5</text>
<text x="53.8" y="88.4">VCC</text>
<text x="57.5" y="85.8">U3</text>
<text x="60.1" y="88.4">RXD</text>
<text x="80.6" y="87.1">R23</text>
<text x="87.5" y="87.1">1k</text>
<text x="115" y="85.8">NMOS</text>
<text x="124" y="85.8">Q4</text>
<text x="127.2" y="88.4">R30</text>
<text x="162.6" y="89.6">PMOS</text>
<text x="162.7" y="84.6">Q6</text>
<text x="53.8" y="90.9">V3</text>
<text x="53.8" y="93.5">UD+</text>
<text x="53.8" y="96">UD-</text>
<text x="59.4" y="96">DTR#</text>
<text x="59.4" y="93.5">RTS#</text>
<text x="60.2" y="90.9">TXD</text>
<text x="80.6" y="92.2">R24</text>
<text x="87.5" y="92.2">1k</text>
<text x="113.3" y="92.2">R25</text>
<text x="118.5" y="94.7">100k</text>
<text x="132.4" y="90.9">100k</text>
<text x="157.5" y="94.7">R35</text>
<text x="162.4" y="94.7">1k</text>
<text x="27.9" y="96.6">C20</text>
<text x="28.9" y="100.4">100n</text>
<text x="35.6" y="96.6">C22</text>
<text x="36.5" y="100.4">100n</text>
<text x="53.8" y="101.1">R232</text>
<text x="53.8" y="98.5">CTS#</text>
<text x="59.2" y="98.5">DCD#</text>
<text x="60.8" y="101.1">RI#</text>
<text x="127.2" y="98.5">R31</text>
<text x="132.4" y="101.1">100k</text>
<text x="53.8" y="103.6">GND</text>
<text x="55.8" y="106.2">CH340C</text>
<text x="59.3" y="103.6">DSR#</text>
<text x="115.3" y="107.8">GND</text>
<text x="120.4" y="107.8">GND</text>
<text x="129.3" y="107.8">GND</text>
<text x="200.4" y="102.7">GND</text>
<text x="215.6" y="106.8">100k</text>
<text x="215.9" y="103">R38</text>
<text x="241.5" y="106.2">R39</text>
<text x="246.7" y="106.2">100k</text>
<text x="26.4" y="109.1">GND</text>
<text x="34" y="109.1">GND</text>
<text x="47.3" y="109.1">GND</text>
<text x="159.7" y="109.1">GND</text>
<text x="205.8" y="109">VIN</text>
<text x="41.9" y="118.2">3V3</text>
<text x="73.7" y="119.5">3V3</text>
<text x="119.4" y="119.5">R33</text>
<text x="148.6" y="119.5">3V3</text>
<text x="202.7" y="118.9">Q9</text>
<text x="215.8" y="119.6" transform="rotate(-90 215.8 119.6)">R34</text>
<text x="219.6" y="119.8" transform="rotate(-90 219.6 119.8)">DNP</text>
<text x="246.4" y="117.6">C32</text>
<text x="65.1" y="123.9">K3</text>
<text x="76.6" y="125.8">K7</text>
<text x="119.4" y="123.3">47R</text>
<text x="139.8" y="120.4">VIN</text>
<text x="210.7" y="123.6" transform="rotate(-90 210.7 123.6)">SSM3J358R,LF</text>
<text x="246.1" y="122.7">100n</text>
<text x="39.4" y="127.7">R20</text>
<text x="44.3" y="127.7">1k</text>
<text x="66.3" y="131.6">SDA</text>
<text x="66.4" y="129">SCL</text>
<text x="66.7" y="126.5">3V3</text>
<text x="76.6" y="130.9">K8</text>
<text x="76.6" y="128.4">K5</text>
<text x="108.6" y="126.5">C26</text>
<text x="117.5" y="126.5">2u2</text>
<text x="123.3" y="126.5">SW1</text>
<text x="155.9" y="131.9">GND</text>
<text x="243.6" y="129.4">GND</text>
<text x="44.6" y="137.9">DNP</text>
<text x="44.6" y="132.8">Q1</text>
<text x="50" y="136.4" transform="rotate(-90 50 136.4)">R21</text>
<text x="52.2" y="135.4">0R</text>
<text x="64.1" y="136.6">SHIELD</text>
<text x="66.1" y="134.1">GND</text>
<text x="76.6" y="133.5">K6</text>
<text x="112.8" y="137">GND</text>
<text x="126.7" y="137">GND</text>
<text x="130" y="133.8" transform="rotate(-90 130 133.8)">YTSA007A0151803B</text>
<text x="34.5" y="139.2">R19</text>
<text x="39.5" y="139.2">DNP</text>
<text x="62.2" y="139.2">easyC-SMD</text>
<text x="73.4" y="140.8">GND</text>
<text x="36.6" y="148.4">GND</text>
<text x="136.5" y="150.6">VUSB</text>
<text x="146.7" y="150.9">VBAT</text>
<text x="28" y="156.3">3V3</text>
<text x="66.1" y="156.3">3V3</text>
<text x="150" y="158.2">Q7</text>
<text x="63.7" y="167.1">R22</text>
<text x="68.2" y="167.1">47k</text>
<text x="106" y="165.8">Q2</text>
<text x="142.2" y="165.8">D10</text>
<text x="150.3" y="163.3">SSM3J358R,LF</text>
<text x="19.3" y="173.5">C21</text>
<text x="104.9" y="168.4">NPN</text>
<text x="114.9" y="168.4">R26</text>
<text x="121.4" y="168.4">10k</text>
<text x="140.9" y="170.9">BAT20J</text>
<text x="19.3" y="177.9">10u</text>
<text x="27" y="177.9">100n</text>
<text x="28.2" y="174.1">C23</text>
<text x="104.9" y="178.5">NPN</text>
<text x="106" y="176">Q3</text>
<text x="114.9" y="178.5">R27</text>
<text x="121.4" y="178.5">10k</text>
<text x="134.9" y="174.7">R36</text>
<text x="140" y="174.7">100k</text>
<text x="21.3" y="185.3">GND</text>
<text x="30.2" y="185.3">GND</text>
<text x="35.3" y="185.3">GND</text>
<text x="136.9" y="185.3">GND</text>
</g>
<g font-size="1.4" fill="#a90000">
<text x="51.2" y="25.4">A4</text>
<text x="51.2" y="27.9">B9</text>
<text x="51.2" y="30.5">A5</text>
<text x="51.2" y="33">A6</text>
<text x="51.2" y="35.6">A7</text>
<text x="93" y="30.5">1</text>
<text x="93" y="33">2</text>
<text x="204.1" y="34.3">6</text>
<text x="214.2" y="34.3">1</text>
<text x="51.2" y="38.1">A8</text>
<text x="51.2" y="40.6">A9</text>
<text x="204.1" y="39.4">4</text>
<text x="214.2" y="36.8">3</text>
<text x="214.2" y="39.4">5</text>
<text x="51.2" y="43.2">B4</text>
<text x="51.2" y="45.7">B8</text>
<text x="51.2" y="53.3">B5</text>
<text x="51.2" y="50.8">B6</text>
<text x="51.2" y="48.3">B7</text>
<text x="50.8" y="58.4">A12</text>
<text x="51.2" y="55.9">A1</text>
<text x="50.8" y="61">B12</text>
<text x="51.2" y="63.5">B1</text>
<text x="51.1" y="66">SH</text>
<text x="158.5" y="73" transform="rotate(-90 158.5 73)">2</text>
<text x="156" y="79.4" transform="rotate(-90 156 79.4)">1</text>
<text x="161" y="79.4" transform="rotate(-90 161 79.4)">3</text>
<text x="51.3" y="87.6">16</text>
<text x="64.4" y="87.6">3</text>
<text x="51.7" y="90.2">4</text>
<text x="51.7" y="92.7">5</text>
<text x="51.7" y="95.2">6</text>
<text x="64" y="95.2">13</text>
<text x="64" y="92.7">14</text>
<text x="64.4" y="90.2">2</text>
<text x="51.3" y="100.3">15</text>
<text x="51.7" y="97.8">9</text>
<text x="64" y="100.3">11</text>
<text x="64" y="97.8">12</text>
<text x="51.7" y="102.9">1</text>
<text x="64" y="102.9">10</text>
<text x="69.8" y="125.7">3</text>
<text x="69.8" y="128.3">1</text>
<text x="69.8" y="130.8">2</text>
<text x="69.8" y="133.3">4</text>
<text x="69.8" y="135.9">5</text>
</g>
<text font-size="1.4" fill="#840000" x="76.7" y="34.3" transform="rotate(-90 76.7 34.3)">+</text>
<g font-size="1.4" fill="#5b2379">
<text x="178.3" y="179.3">Need help? support.soldered.com</text>
<text x="212" y="179.3">Store: soldered.com</text>
<text x="264" y="179.3">Learn: blog.soldered.com</text>
</g>
</svg>
